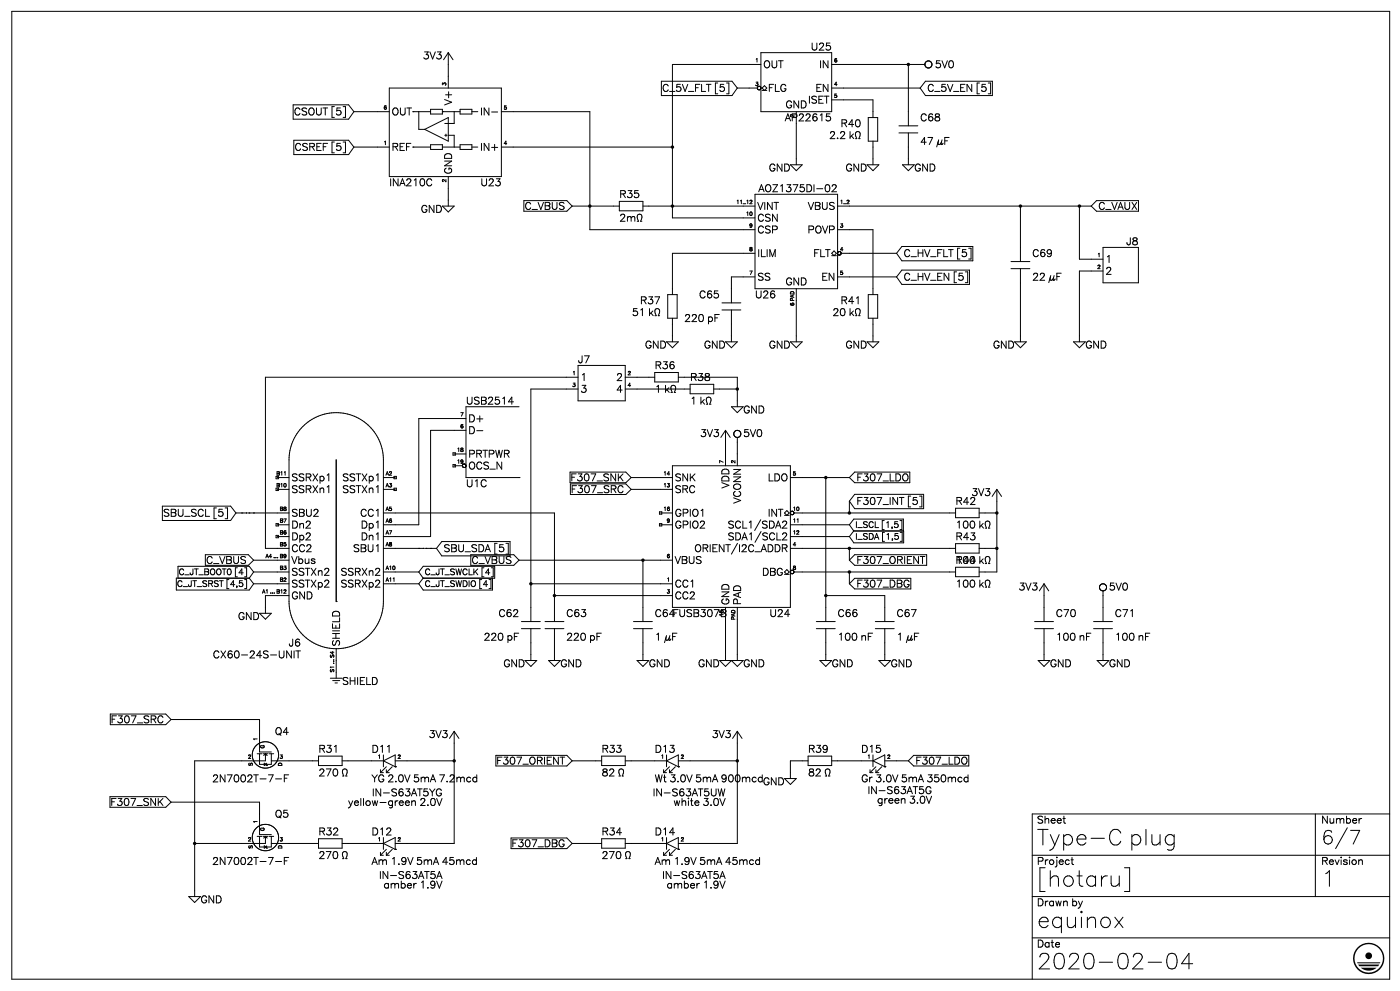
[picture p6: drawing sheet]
<svg xmlns="http://www.w3.org/2000/svg" width="297mm" height="210mm" viewBox="0 0 297 210" stroke-linecap="round" stroke-linejoin="round" font-family="sans-serif">
<g fill="none" stroke="#000" stroke-width=".21">
<path d="M2.5 2.4h292v205h-292zM82.5 18.7h23.7v18.7h-23.7zM95 11.2v7.5M95 11.2l-1 1.5M95 11.2l1 1.5M140.2 17.2h14.9l1.1 1.5M156.2 18.7h4.3M156.2 18.7l-1.1 1.5h-14.9M160.5 18.8h.1M160.5 18.8l.2 .2M160.7 19h.1M160.8 19h.1"/>
<path d="M160.9 18.3h-.1M160.9 18.3h.1M160.9 18.3h.2M160.9 19h.1M161 19h-.1M161 19h.1M161.1 18.3h.1M161.1 19h-.1M161.1 18.3l.1 .1M161.1 19h.1M161.1 18.9v.1M161.2 18.4h.1"/>
<path d="M161.2 18.9h-.1M161.2 18.4v.1M161.2 18.5h.1M161.2 18.8v.1M161.2 18.5v.3M161.2 18.8h.1M161.3 11.2h14.9v12.5h-14.9zM161.3 13.7h-18.8v32.5h17.5M161.5 19.2h1M162 18.2l-.5 .5 .5 .5M176.2 18.7h18.8M176.2 13.7h19.8"/>
<path d="M192.5 13.7v13M195 18.7l1.1 1.5h14.2M196 13.7a.75 .75 0 0 0 1.2 .6M197.2 13a.75 .75 0 0 0-1.2 .7M210.3 17.2h-14.2l-1.1 1.5M62.1 22.2h11.8l1.1 1.5M62.3 29.7h11.6l1.1 1.5M75 23.7h7.5M75 31.2h7.5M75 31.2l-1.1 1.5h-11.6M75 23.7l-1.1 1.5h-11.8M87.5 31.2h3.7"/>
<path d="M90 27.4l5-2.5v5zM91.2 23.7h-2.4v3.7h1.2M91.2 30.7h2.5v1h-2.5zM91.2 23.2h2.5v1h-2.5zM93.7 23.7h.1M93.7 23.7h3.8M94.2 26.2h.6M94.2 28.7h.6M94.5 28.4v.5M94.8 26.2h.1M95 28.7h1.3v2.5h1.2M95 37.4v6.3"/>
<path d="M96.3 23.7v2.5h-1.3M97.5 30.7h2.5v1h-2.5zM97.5 23.2h2.5v1h-2.5zM100 23.7h1.3M100 31.2h1.3M106.2 23.7h18.8v25h35M106.2 31.2h36.3M167.5 34.9h2.5l-1.3 1.3zM168.7 26.2v8.7M176.2 21.2h8.8v3.7M180.4 28.8l.5 .6M180.9 28.4l-.8 .7"/>
<path d="M181.4 28.1a1.38 1.38 0 0 0 .2 1.3h-.3M182.2 28.1a1.39 1.39 0 0 1-.2 1.3h.3M183.7 34.9h2.6l-1.3 1.3zM184 24.9h2v5h-2zM185 29.9v5M190.5 26.7h4M190.5 28.2h4M191.2 34.9h2.6l-1.3 1.3zM192.5 28.2v6.7M93.7 43.7h2.6l-1.3 1.2zM111 42.5h9.1l1.2 1.2M121.3 43.7h9.9"/>
<path d="M121.3 43.7l-1.2 1h-9.1M131.2 42.7h5v2h-5zM135.1 46.4l.2 .5h-.3M135.3 45.4h.3a.62 .62 0 0 1 .4 1l-.3 .5h.3M136.2 43.7h23.8M160 53.7h-17.5v8.7M160 41.2h17.5v20h-17.5zM160 58.7h-5v5.5M176.2 53.7l.6-.5 .5 .5-.5 .5zM176.2 54.2h1.1M177.5 43.7h53.8M177.5 48.7h7.5v13.7"/>
<path d="M177.5 58.7h12.5M177.5 53.7v.1M177.5 53.8h.1M177.5 53.8l.1 .1M177.6 53.9h.1M177.6 53.9l.1 .1M177.7 54h.1M177.8 54h.1M178.1 54h-.2M178.1 54h.1M178.1 53.9v.1M178.1 53.9h.1"/>
<path d="M178.2 53.9h-.1M178.2 53.9h.1M178.2 53.8v.1M178.2 53.8h.1M178.2 53.7v.1M178.3 53.7h11.7M190 53.7l1.1 1.5h15.1M190 58.7l1.1 1.5h14.3M205.4 57.2h-14.3l-1.1 1.5M206.2 52.2h-15.1l-1.1 1.5M214.3 55.4h3.9M214.3 56.9h3.9"/>
<path d="M216.2 43.7v11.7M216.2 56.9v15.5M228.7 43.7v11.2h5M231.3 43.7l1.1 1h8.9M233.7 52.4h7.5v7.5h-7.5zM233.7 57.4h-5v15M241.3 42.5h-8.9l-1.1 1.2M122.5 79.9h-66.2v36.3h4.9M122.5 77.4h10v7.5h-10zM132.5 79.9h6.2M137.9 66.3l.5 .6M138.4 65.9l-.8 .7"/>
<path d="M138.7 78.9h5v2h-5zM139 65.4a.99 .99 0 0 0 .1 1.5h-.3M139.6 65.4a1 1 0 0 1-.1 1.5h.3M141.3 72.4h2.4l-1.2 1.3zM141.5 62.4h2v5h-2zM142.5 67.4v5M143.7 79.9h12.5v6.3M153 64.2h4M153 65.7h4M153.8 72.4h2.4l-1.2 1.3zM155 65.7v6.7M167.5 72.4h2.5l-1.3 1.3z"/>
<path d="M168.7 61.2v11.2M180.4 66.3l.5 .6M180.9 65.9l-.8 .7M181.5 65.4a.99 .99 0 0 0 .1 1.5h-.3M182.1 65.4a1 1 0 0 1-.1 1.5h.3M183.7 72.4h2.6l-1.3 1.3zM184 62.4h2v5h-2zM185 67.4v5M215 72.4h2.5l-1.3 1.3zM227.5 72.4h2.5l-1.3 1.3zM96 98.4h.5v.5h-.5zM96.3 96.2h2.4"/>
<path d="M96.3 98.7h1.7M96.5 95.9h-.5v.5h.5M98.1 98.9l.2 .1M98.3 99h.1M98.3 98.3h.1M98.7 91.2h-7.5v22.5h-9.9M98.7 88.7h-9.9v22.5h-7.5M110 86.2h-11.3v15h11.3M120.8 100h11.8l1.2 1.2M122.5 82.4h-10v49.3M132.5 82.4h13.8M142.5 98.7h25v30h-25z"/>
<path d="M142.6 81.6h.2a.62 .62 0 0 1 .3 1l-.2 .5h.3M146.3 81.4h4.9v2h-4.9zM149.9 84.2l.4-.1a.62 .62 0 0 1 .3 1l-.2 .5h.3M151.2 82.4h5M153.8 91.2v7.5M153.8 91.2l-1.1 1.5M153.8 91.2l.9 1.5M155 86.2h2.5l-1.3 1.2zM156.2 92.7v6M156.6 91.2a.75 .75 0 0 0-1.1 .5 .75 .75 0 0 0 .7 1M156.6 92.6l-.4 .1M192.8 100h-11.7l-1.1 1.2"/>
<path d="M34.4 107.2h14.5l1.1 1.5M37.7 119.9h15.1l.9 1.3M43.5 117.5h9.1l1.1 1.2M50 108.7h2.2M50 108.7l-1.1 1.5h-14.5M51.3 108.7h.1M52.2 108.7h.1M52.8 108.7h.1M52.8 108.7h8.4M53.7 108.7h.1M53.7 118.7h7.5M53.7 118.7l-1.1 1h-9.1"/>
<path d="M58.5 110.9h.5v.5h-.5zM58.5 100.9v.5h.5v-.5M58.5 103.4v.5h.5v-.5M58.5 113.4h.5v.5h-.5zM58.7 101.2h2.5M58.7 113.7h2.5M58.7 111.2h2.5M58.7 103.7h2.5M81.3 101.2h2.5M81.3 116.2h8.4M81.3 108.7h36.2v23M81.3 103.7h2.5"/>
<path d="M83.5 100.9h.5v.5h-.5zM83.5 103.4h.5v.5h-.5zM88.8 116.2h.1M89.7 116.2h.1M90.3 116.2h.1M90.3 116.2h2.2M91.2 116.2h.1M92.5 116.2l1.1 1.5h14.5M99.8 117.5h9.1l1.1 1.2M104.8 119.9h-15.1l-.9 1.3M108.1 114.7h-14.5l-1.1 1.5M110 101.2h.1"/>
<path d="M110 118.7h32.5M110 118.7l-1.1 1h-9.1M120.9 102.5h11.7l1.2 1.2M133.8 101.2h8.7M133.8 103.7h8.7M133.8 101.2l-1.2 1h-11.8M133.8 103.7l-1.2 1h-11.7M136.2 118.7v13M139.8 108.4h.4v.5h-.4zM139.8 110.9h.4v.5h-.4zM140 108.7h2.5M140 111.2h2.5"/>
<path d="M166.3 108.7l.4-.5 .5 .5-.5 .5zM166.3 109.2h.9M167.5 101.2h12.5M167.5 116.2h35M167.5 113.7h12.5M167.5 111.2h12.5M167.5 108.7h.1M167.5 108.6v.1M167.5 108.7v.1M167.5 108.5v.1M167.5 108.5h.1M167.5 108.8h.1"/>
<path d="M167.5 108.8l.1 .1M167.6 108.9h.1M167.6 108.4l-.1 .1M167.6 108.9l.1 .1M167.7 109h.1M167.8 109h.1M167.9 109h.1M168.2 108.8l-.3 .2M168.2 108.8h.1M168.2 108.7h34.3M175 101.2v30.5M180 106.2v2.5"/>
<path d="M180 116.2v2.5M180 101.2l1.1 1h11.7M180 106.2l1.1 1.5h14.6M180 113.7l.9 1.3h10.6M180 118.7l1.1 1h15.3M180 111.2l.9 1.3h10.5M191.4 109.9h-10.5l-.9 1.3M191.5 112.4h-10.6l-.9 1.3M195.7 104.7h-14.6l-1.1 1.5M196.4 117.5h-15.3l-1.1 1.2M202.5 107.7h5v2h-5zM202.5 115.2h5v2h-5z"/>
<path d="M207.5 116.2h3.8M207.5 108.7h3.8M209 117.9h.4a.62 .62 0 0 1 .3 1l-.2 .5h.3M209 110.4h.4a.62 .62 0 0 1 .3 1l-.2 .5h.3M211.3 103.7v17.5h-3.8M211.3 103.7l-1.1 1.5M211.3 103.7l1 1.5M37.4 122.4h15.4l.9 1.3M45.6 137.9l-.3 .5 .1 .6 .2 .3M53.7 121.2h7.5M53.7 123.7h7.5M53.7 121.2l-.9 1.3h-15.1"/>
<path d="M53.7 123.7l-.9 1.3h-15.4M55 129.9h2.5l-1.2 1.3zM61.2 126.2h-4.9v3.7M61.2 127.4v-30a10 10 0 0 1 10-10 10 10 0 0 1 10.1 10v30a10 10 0 0 1-9.1 10M61.3 127.9a10 10 0 0 0 8 9.3M71.3 127.4h.1M71.3 137.4v6.3M81.3 121.2h7.5M81.3 123.7h7.5M88.8 121.2l.9 1.3h15.1M88.8 123.7l.9 1.3h14.7M104.4 122.4h-14.7l-.9 1.3"/>
<path d="M110.5 131.7h4M110.5 133.2h4M111.2 139.9h2.6l-1.3 1.3zM112.5 123.7h30M112.5 133.2v6.7M115.5 131.7h4M115.5 133.2h4M116.3 139.9h2.4l-1.2 1.3zM117.5 126.2h25M117.5 133.2v6.7M134.2 131.7h4.1M134.2 133.2h4.1"/>
<path d="M135 139.9h2.5l-1.3 1.3zM136.2 133.2v6.7M152.5 139.9h5l-1.3 1.3-1.2-1.3-1.2 1.3zM153.8 131.2v8.7M156.2 128.7v11.2M166.3 121.7h.9M166.7 120.7l.5 .5-.5 .5-.4-.5zM167.5 121.2h.1M167.5 121.2v.1M167.5 121.1v.1M167.5 121v.1M167.5 121.3h.1"/>
<path d="M167.5 121.3l.1 .1M167.6 120.9l-.1 .1M167.6 121.4h.1M167.6 121.4l.1 .1M167.7 121.5h.1M167.8 121.5h.1M167.9 121.5h.1M168.2 121.3l-.3 .2M168.2 121.3h.1M168.2 121.1v.1M168.2 121.2v.1M168.2 121.2h34.3"/>
<path d="M168.2 121.2h.1M173 131.7h4M173 133.2h4M173.8 139.9h2.4l-1.2 1.3zM175 133.2v6.7M175 126.2h12.5v5.5M180 121.2v2.5M180 123.7l1.1 1h11.9M185.5 131.7h4M185.5 133.2h4M186.3 139.9h2.4l-1.2 1.3zM187.5 133.2v6.7"/>
<path d="M193 122.5h-11.9l-1.1 1.2M202.5 120.2h5v2h-5zM209 122.9h.4a.62 .62 0 0 1 .3 1l-.2 .5h.3M219.2 131.7h4.1M219.2 133.2h4.1M220 139.9h2.5l-1.3 1.3zM221.2 123.7v8M221.2 133.2v6.7M221.2 123.7l-.9 1.5M221.2 123.7l1 1.5M231.7 131.7h4.1M231.7 133.2h4.1"/>
<path d="M232.5 139.9h2.5l-1.3 1.3zM233.7 125.2v6.5M233.7 133.2v6.7M234.2 123.8a.75 .75 0 0 0-1.2 .4 .75 .75 0 0 0 .7 1M234.2 125l-.5 .2M23.4 151.2h11.7l1.2 1.2M36.3 152.4h18.7v6.9h2.5M36.3 152.4l-1.2 1.1h-11.7M54.5 159.7h1M54.5 157.7a2.79 2.79 0 0 0-1 2M54.8 157.5a2.8 2.8 0 0 1 4.2 2.2M55 159.7v2.2h2.5v-2.2"/>
<path d="M55.7 159.7h1M56.3 159.9h.1M56.3 159.7v1.5h-15.1v28.7M56.3 159.7l-.4 .3M56.3 159.7l.3 .3M57 159.7h1M70 143.7h2.5M70.5 144.2h1.5M71 144.7h.5M81.3 159.9v2.5M96.3 154.9v23.8h-12.5M96.3 154.9l-1.1 1.5"/>
<path d="M96.3 154.9l.9 1.5M105.1 160h15l1.2 1.2M141.3 159.9v2.5M156.2 154.9v23.8h-12.5M156.2 154.9l-.9 1.5M156.2 154.9l1 1.5M185 159.9v2.5M205.3 160h-11.7l-1.1 1.2M23.3 168.7h11.8l1.2 1.2M36.3 169.9h18.7v6.9h2.5M36.3 169.9l-1.2 1.1h-11.8M45.3 164.5l.2-.4 .5 .1 .1 .2-.2 .5-.7 .7h1"/>
<path d="M53.5 176.9a2.8 2.8 0 0 1 2.8-2.3 2.8 2.8 0 0 1 2.7 2.3M53.6 178.1a2.79 2.79 0 0 0 4.8 1.1M53.6 160.6a2.79 2.79 0 0 0 4.8 1.1M54.5 177.2h1M55 177.2v2.2h2.5v-2.2M55.7 177.2h1M56 179.2l.5 .2-.5 .3zM56 161.7l.5 .2-.5 .3zM56.3 177.4h.1M56.3 177.2v1.5h-15.1M56.3 177.2l-.4 .3M56.3 177.2l.3 .3"/>
<path d="M56.5 179.7h.1M56.5 162.2h.1M56.5 161.7v.5M56.5 179.2v.5M57 177.2h1M57.5 178.7h10M57.5 161.2h10M58.7 161.3l-.1 .1M58.8 178.5l-.1 .3M67.5 160.2h5v2h-5zM67.5 177.7h5v2h-5zM72.5 178.7h8.8"/>
<path d="M72.5 161.2h8.8M72.6 164.4h.3a1.15 1.15 0 0 1-.1-1.5h.3a.62 .62 0 0 1 .4 1l-.2 .5h.3M81.3 177.4v2.5M81.3 161.2l2.5-1.3v2.5M81.3 178.7l2.5-1.3v2.5M81.3 178.7l2.5 1.2M81.3 161.2l2.5 1.2M81.9 179.9l-1.3 1.3v-.7M81.9 162.4l-1.3 1.3v-.7M83.1 179.9l-1.2 1.3v-.7M83.1 162.4l-1.2 1.3v-.7M83.8 179.9h.1"/>
<path d="M83.8 162.4h.1M83.8 161.2h12.5M108.3 177.5h11.8l1.2 1.2M121.3 178.7h6.2M121.3 161.2h6.2M121.3 178.7l-1.2 1h-11.8M121.3 161.2l-1.2 1h-15M127.5 160.2h5v2h-5zM127.5 177.7h5v2h-5zM131.1 164.4h.3a1.15 1.15 0 0 1 0-1.5h.3a.62 .62 0 0 1 .4 1l-.2 .5h.2M132.5 178.7h8.8M132.5 161.2h8.8"/>
<path d="M141.3 161.2l2.4-1.3v2.5M141.3 178.7l2.4-1.3v2.5M141.3 177.4v2.5M141.3 178.7l2.4 1.2M141.3 161.2l2.4 1.2M141.9 179.9l-1.3 1.3v-.7M141.9 162.4l-1.3 1.3v-.7M143.1 179.9l-1.2 1.3v-.7M143.1 162.4l-1.2 1.3v-.7M143.7 179.9h.1M143.7 162.4h.1M143.7 161.2h12.5"/>
<path d="M166.3 164.9h2.4l-1.2 1.3zM171.2 160.2h5v2h-5zM171.2 161.2h-3.7v3.7M174.9 164.4h.3a1.15 1.15 0 0 1-.1-1.5h.4a.62 .62 0 0 1 .3 1l-.2 .5h.3M176.2 161.2h8.8M185 161.2l2.5-1.3v2.5M185 161.2l2.5 1.2M185.6 162.4l-1.2 1.3v-.7M186.9 162.4l-1.3 1.3v-.7M187.5 162.4h.1M187.5 161.2h5M192.5 161.2l1.1 1h11.7"/>
<path d="M278.7 172.4v17.5M286.2 175.9h1.9l-1.3 2.9M294.5 172.4h-75.7v35M40 189.9h2.5l-1.3 1.3zM45.3 182l.2-.4 .5 .1 .1 .2-.2 .5-.7 .7h1M72.6 181.9h.3a1.15 1.15 0 0 1-.1-1.5h.3a.62 .62 0 0 1 .4 1l-.2 .5h.3M132.6 181.9h.3a1.15 1.15 0 0 1-.1-1.5h.3a.62 .62 0 0 1 .4 1l-.2 .5h.3M218.8 189.9h75.7M218.8 181.2h75.7M218.8 198.7h75.7M238.3 183.8h1.1v5h-1.1M247.7 202.1a1.07 1.07 0 0 1 1.6 .5 2.72 2.72 0 0 1-.3 2.5l-.5 .1-.8-.1"/>
<path d="M252.8 204.1h-2.4l1.6-2.2v3.3"/>
</g>
<g fill="#000">
<path d="M287.7 200.7a3.3 3.3 0 0 1 2.4-1v.3a3 3 0 0 0-2.8 4.3 3 3 0 0 0 5.1 .5 3 3 0 0 0-1.7-4.8h-.6v-.3a3.3 3.3 0 0 1 3.2 4.2 3.3 3.3 0 0 1-4.9 2 3.3 3.3 0 0 1-.7-5.2zM288.4 205h3.3a2.59 2.59 0 0 1-3.3 0zM287.8 204.3h4.5l-.3 .4h-3.9zM287.6 203.8h4.9l-.1 .2h-4.7z"/>
<circle cx="52.2" cy="108.7" r=".12"/>
<circle cx="52.7" cy="108.7" r=".12"/>
<circle cx="89.7" cy="116.2" r=".12"/>
<circle cx="90.2" cy="116.2" r=".12"/>
<circle cx="290.1" cy="202.4" r=".71"/>
</g>
<g fill="none" stroke="#000" stroke-width=".75">
<path d="M192.5 13.7h.1M142.5 31.2h.1M125 43.7h.1M142.5 43.7h.1M216.2 43.7h.1M228.7 43.7h.1M156.2 82.4h.1M136.2 118.7h.1M175 101.2h.1M180 108.7h.1M180 116.2h.1M211.3 108.7h.1"/>
<path d="M211.3 116.2h.1M112.5 123.7h.1M117.5 126.2h.1M175 126.2h.1M180 121.2h.1M41.2 178.7h.1M96.3 161.2h.1M156.2 161.2h.1"/>
</g>
<path d="M71.3 97.4v30" fill="none" stroke="#000" stroke-width=".3"/>
<g font-size="5.3">
<text x="219.4" y="179.1">Type-C plug</text>
<text x="219.4" y="187.9">[hotaru]</text>
<text x="279.8" y="187.9">1</text>
<text x="219.4" y="196.7">equinox</text>
<text x="219.4" y="205.6">2020-02-04</text>
</g>
<text font-size="4.6" x="279.8" y="178.9">6/7</text>
<g font-size="2.4">
<text x="171.8" y="11">U25</text>
<text x="89.3" y="12.7">3V3</text>
<text x="161.6" y="14.5">OUT</text>
<text x="173.2" y="14.5">IN</text>
<text x="197.9" y="14.5">5V0</text>
<text x="95.6" y="22.2" transform="rotate(-90 95.6 22.2)">V+</text>
<text x="139.7" y="19.4">C_5V_FLT [5]</text>
<text x="162.6" y="19.4">FLG</text>
<text x="165.8" y="23">GND</text>
<text x="170.4" y="21.9">ISET</text>
<text x="172.2" y="19.4">EN</text>
<text x="196.5" y="19.4">C_5V_EN [5]</text>
<text x="61.7" y="24.7">CSOUT [5]</text>
<text x="82.9" y="24.7">OUT</text>
<text x="102.3" y="24.7">IN-</text>
<text x="166.2" y="25.8">AP22615</text>
<text x="174.6" y="29.7">2.2 k</text>
<text x="177.8" y="27.2">R40</text>
<text x="194.7" y="25.8">C68</text>
<text x="61.7" y="32.1">CSREF [5]</text>
<text x="82.9" y="32.1">REF</text>
<text x="101.6" y="32.1">IN+</text>
<text x="194.7" y="30.7">47 µF</text>
<text x="82.2" y="39.6">INA210C</text>
<text x="95.6" y="37" transform="rotate(-90 95.6 37)">GND</text>
<text x="101.6" y="39.6">U23</text>
<text x="161.2" y="41">AOZ1375DI-02</text>
<text x="161.9" y="36.4">GND</text>
<text x="178.2" y="36.4">GND</text>
<text x="193.7" y="36.4">GND</text>
<text x="88.2" y="45.2">GND</text>
<text x="110.1" y="44.5">C_VBUS</text>
<text x="131.2" y="47">2m</text>
<text x="131.2" y="42">R35</text>
<text x="160.2" y="44.5">VINT</text>
<text x="160.2" y="47">CSN</text>
<text x="170.4" y="44.5">VBUS</text>
<text x="232.5" y="44.5">C_VAUX</text>
<text x="160.2" y="49.4">CSP</text>
<text x="170" y="49.4">POVP</text>
<text x="238.5" y="51.9">J8</text>
<text x="160.2" y="54.7">ILIM</text>
<text x="160.2" y="59.7">SS</text>
<text x="171.4" y="54.7">FLT</text>
<text x="173.6" y="59.7">EN</text>
<text x="191.2" y="54.7">C_HV_FLT [5]</text>
<text x="191.2" y="59.7">C_HV_EN [5]</text>
<text x="218.7" y="59.7">22 µF</text>
<text x="218.7" y="54.7">C69</text>
<text x="234.2" y="58.3">2</text>
<text x="234.2" y="55.8">1</text>
<text x="135.5" y="64.6">R37</text>
<text x="147.8" y="63.2">C65</text>
<text x="159.8" y="63.2">U26</text>
<text x="165.8" y="60.7">GND</text>
<text x="177.8" y="64.6">R41</text>
<text x="132.6" y="67.1">51 k</text>
<text x="145" y="68.5">220 pF</text>
<text x="175" y="67.1">20 k</text>
<text x="122.4" y="77">J7</text>
<text x="135.8" y="74.1">GND</text>
<text x="148.2" y="74.1">GND</text>
<text x="161.9" y="74.1">GND</text>
<text x="178.2" y="74.1">GND</text>
<text x="209.5" y="74.1">GND</text>
<text x="229.7" y="74.1">GND</text>
<text x="122.8" y="80.8">1</text>
<text x="122.8" y="83.3">3</text>
<text x="130.5" y="80.8">2</text>
<text x="130.5" y="83.3">4</text>
<text x="138.6" y="83.3">1 k</text>
<text x="138.6" y="78.4">R36</text>
<text x="146" y="80.8">R38</text>
<text x="98.4" y="85.8">USB2514</text>
<text x="99.1" y="89.7">D+</text>
<text x="146" y="85.8">1 k</text>
<text x="157.3" y="87.5">GND</text>
<text x="99.1" y="92.1">D-</text>
<text x="148.2" y="92.8">3V3</text>
<text x="157.3" y="92.8">5V0</text>
<text x="61.7" y="102">SSRXp1</text>
<text x="71.6" y="102">SSTXp1</text>
<text x="99.1" y="97.1">PRTPWR</text>
<text x="99.1" y="99.5">OCS_N</text>
<text x="120.3" y="102">F307_SNK</text>
<text x="142.9" y="102">SNK</text>
<text x="161.9" y="102">LDO</text>
<text x="181.3" y="102">F307_LDO</text>
<text x="61.7" y="104.5">SSRXn1</text>
<text x="71.6" y="104.5">SSTXn1</text>
<text x="98.4" y="103.4">U1C</text>
<text x="120.3" y="104.5">F307_SRC</text>
<text x="142.9" y="104.5">SRC</text>
<text x="154.2" y="104.4" transform="rotate(-90 154.2 104.4)">VDD</text>
<text x="156.7" y="108" transform="rotate(-90 156.7 108)">VCONN</text>
<text x="181.3" y="106.9">F307_INT [5]</text>
<text x="202.5" y="106.9">R42</text>
<text x="205.7" y="105.2">3V3</text>
<text x="34.2" y="109.4">SBU_SCL [5]</text>
<text x="61.7" y="109.4">SBU2</text>
<text x="61.7" y="112.2">Dn2</text>
<text x="75.8" y="109.4">CC1</text>
<text x="76.2" y="112.2">Dp1</text>
<text x="142.9" y="109.4">GPIO1</text>
<text x="142.9" y="112.2">GPIO2</text>
<text x="153.8" y="112.2">SCL1/SDA2</text>
<text x="161.9" y="109.4">INT</text>
<text x="202.5" y="112.2">100 k</text>
<text x="42.3" y="119.6">C_VBUS</text>
<text x="61.7" y="119.6">Vbus</text>
<text x="61.7" y="117.2">CC2</text>
<text x="61.7" y="114.7">Dp2</text>
<text x="74.4" y="117.2">SBU1</text>
<text x="76.2" y="114.7">Dn1</text>
<text x="93.8" y="117.2">SBU_SDA [5]</text>
<text x="98.8" y="119.6">C_VBUS</text>
<text x="142.9" y="119.6">VBUS</text>
<text x="145.3" y="117.2">ORIENT/I2C_ADDR</text>
<text x="153.8" y="114.7">SDA1/SCL2</text>
<text x="181.3" y="119.6">F307_ORIENT</text>
<text x="202.5" y="119.6">100 k</text>
<text x="202.5" y="114.7">R43</text>
<text x="202.5" y="119.6">R44</text>
<text x="61.7" y="122.1">SSTXn2</text>
<text x="61.7" y="124.6">SSTXp2</text>
<text x="71.3" y="124.6">SSRXp2</text>
<text x="71.3" y="122.1">SSRXn2</text>
<text x="142.9" y="124.6">CC1</text>
<text x="160.5" y="122.1">DBG</text>
<text x="181.3" y="124.6">F307_DBG</text>
<text x="202.5" y="124.6">100 k</text>
<text x="215.5" y="125.3">3V3</text>
<text x="234.9" y="125.3">5V0</text>
<text x="49.4" y="131.3">GND</text>
<text x="61.7" y="127">GND</text>
<text x="105.5" y="130.9">C62</text>
<text x="119.9" y="130.9">C63</text>
<text x="138.6" y="130.9">C64FUSB307B</text>
<text x="142.9" y="127">CC2</text>
<text x="154.2" y="128.4" transform="rotate(-90 154.2 128.4)">GND</text>
<text x="156.7" y="128.4" transform="rotate(-90 156.7 128.4)">PAD</text>
<text x="163" y="130.9">U24</text>
<text x="177.4" y="130.9">C66</text>
<text x="189.8" y="130.9">C67</text>
<text x="223.7" y="130.9">C70</text>
<text x="236" y="130.9">C71</text>
<text x="61" y="136.9">J6</text>
<text x="71.7" y="137.2" transform="rotate(-90 71.7 137.2)">SHIELD</text>
<text x="102.3" y="135.9">220 pF</text>
<text x="119.9" y="135.9">220 pF</text>
<text x="138.6" y="135.9">1 µF</text>
<text x="177.4" y="135.9">100 nF</text>
<text x="189.8" y="135.9">1 µF</text>
<text x="223.7" y="135.9">100 nF</text>
<text x="236" y="135.9">100 nF</text>
<text x="46.2" y="139.7">CX60-24S-UNIT</text>
<text x="105.8" y="141.5">GND</text>
<text x="118.5" y="141.5">GND</text>
<text x="137.2" y="141.5">GND</text>
<text x="147.1" y="141.5">GND</text>
<text x="157.3" y="141.5">GND</text>
<text x="176" y="141.5">GND</text>
<text x="188.7" y="141.5">GND</text>
<text x="222.2" y="141.5">GND</text>
<text x="234.9" y="141.5">GND</text>
<text x="72.3" y="145">SHIELD</text>
<text x="22.6" y="153.5">F307_SRC</text>
<text x="57.9" y="156">Q4</text>
<text x="67.4" y="159.5">R31</text>
<text x="78.7" y="159.5">D11</text>
<text x="90.7" y="156.3">3V3</text>
<text x="103.7" y="162">F307_ORIENT</text>
<text x="127.4" y="159.5">R33</text>
<text x="138.6" y="159.5">D13</text>
<text x="150.6" y="156.3">3V3</text>
<text x="171.1" y="159.5">R39</text>
<text x="182.4" y="159.5">D15</text>
<text x="193.7" y="162">F307_LDO</text>
<text x="46.9" y="165.9">2N7002T-7-F</text>
<text x="67.4" y="164.4">270</text>
<text x="78.7" y="165.9">YG 2.0V 5mA 7.2mcd</text>
<text x="127.4" y="164.4">82</text>
<text x="138.6" y="165.9">Wt 3.0V 5mA 900mcd</text>
<text x="160.9" y="166.6">GND</text>
<text x="171.1" y="164.4">82</text>
<text x="182.4" y="165.9">Gr 3.0V 5mA 350mcd</text>
<text x="22.9" y="170.8">F307_SNK</text>
<text x="57.9" y="173.3">Q5</text>
<text x="74.4" y="170.8">yellow-green 2.0V</text>
<text x="78.3" y="168.7">IN-S63AT5YG</text>
<text x="137.6" y="168.7">IN-S63AT5UW</text>
<text x="142.5" y="170.8">white 3.0V</text>
<text x="183.4" y="168.3">IN-S63AT5G</text>
<text x="185.6" y="170.4">green 3.0V</text>
<text x="67.4" y="177.1">R32</text>
<text x="78.7" y="177.1">D12</text>
<text x="107.6" y="179.6">F307_DBG</text>
<text x="127.4" y="177.1">R34</text>
<text x="138.6" y="177.1">D14</text>
<text x="219.4" y="174.7">Sheet</text>
<text x="279.8" y="174.7">Number</text>
<text x="46.9" y="183.5">2N7002T-7-F</text>
<text x="67.4" y="182.1">270</text>
<text x="78.7" y="183.5">Am 1.9V 5mA 45mcd</text>
<text x="127.4" y="182.1">270</text>
<text x="138.6" y="183.5">Am 1.9V 5mA 45mcd</text>
<text x="219.4" y="183.5">Project</text>
<text x="279.8" y="183.5">Revision</text>
<text x="42.3" y="191.6">GND</text>
<text x="80.1" y="186.3">IN-S63AT5A</text>
<text x="81.1" y="188.4">amber 1.9V</text>
<text x="140.1" y="186.3">IN-S63AT5A</text>
<text x="141.1" y="188.4">amber 1.9V</text>
<text x="219.4" y="192">Drawn by</text>
<text x="219.4" y="200.8">Date</text>
</g>
<g font-size="2">
<text x="181" y="112.1">I_SCL [1,5]</text>
<text x="181" y="114.6">I_SDA [1,5]</text>
<text x="36.7" y="124.5">C_JT_SRST [4,5]</text>
<text x="37" y="122">C_JT_BOOT0 [4]</text>
<text x="90" y="122">C_JT_SWCLK [4]</text>
<text x="90" y="124.5">C_JT_SWDIO [4]</text>
</g>
<g font-size="1.2">
<text x="159.8" y="13.4">1</text>
<text x="176.7" y="13.4">6</text>
<text x="81.1" y="23.3">6</text>
<text x="94.2" y="18.3" transform="rotate(-90 94.2 18.3)">3</text>
<text x="106.5" y="23.3">5</text>
<text x="159.8" y="18.4">3</text>
<text x="176.7" y="18.4">4</text>
<text x="176.7" y="20.8">5</text>
<text x="167.9" y="25" transform="rotate(-90 167.9 25)">2</text>
<text x="81.1" y="30.7">1</text>
<text x="106.5" y="30.7">4</text>
<text x="94.2" y="38.8" transform="rotate(-90 94.2 38.8)">2</text>
<text x="155.9" y="43.4">11_12</text>
<text x="158" y="45.9">10</text>
<text x="177.8" y="43.4">1_2</text>
<text x="158.7" y="48.4">9</text>
<text x="158.7" y="53.3">8</text>
<text x="177.8" y="48.4">3</text>
<text x="177.8" y="53.3">4</text>
<text x="158.7" y="58.2">7</text>
<text x="177.8" y="58.2">5</text>
<text x="232.5" y="57.2">2</text>
<text x="232.5" y="54.7">1</text>
<text x="167.9" y="65.3" transform="rotate(-90 167.9 65.3)">6 PAD</text>
<text x="121" y="79.7">1</text>
<text x="121" y="82.2">3</text>
<text x="133" y="79.7">2</text>
<text x="133" y="82.2">4</text>
<text x="97.4" y="88.2">7</text>
<text x="96.7" y="96">18</text>
<text x="97.4" y="90.7">6</text>
<text x="58.6" y="100.9">B11</text>
<text x="81.5" y="100.9">A2</text>
<text x="96.7" y="98.4">19</text>
<text x="140.4" y="100.9">14</text>
<text x="153.1" y="98.4" transform="rotate(-90 153.1 98.4)">7</text>
<text x="155.6" y="98.4" transform="rotate(-90 155.6 98.4)">2</text>
<text x="167.9" y="100.9">5</text>
<text x="58.6" y="103.4">B10</text>
<text x="81.5" y="103.4">A3</text>
<text x="140.4" y="103.4">13</text>
<text x="59.3" y="108.3">B8</text>
<text x="59.3" y="110.8">B7</text>
<text x="59.3" y="113.3">B6</text>
<text x="81.5" y="110.8">A6</text>
<text x="81.5" y="108.3">A5</text>
<text x="81.5" y="113.3">A7</text>
<text x="140.4" y="108.3">16</text>
<text x="141.1" y="110.8">9</text>
<text x="167.9" y="113.3">12</text>
<text x="167.9" y="110.8">11</text>
<text x="167.9" y="108.3">10</text>
<text x="56.1" y="118.2">A4 ... B9</text>
<text x="59.3" y="115.7">B5</text>
<text x="81.5" y="115.7">A8</text>
<text x="141.1" y="118.2">6</text>
<text x="167.9" y="115.7">4</text>
<text x="55.4" y="126">A1 ... B12</text>
<text x="59.3" y="120.7">B3</text>
<text x="59.3" y="123.5">B2</text>
<text x="81.5" y="123.5">A11</text>
<text x="81.5" y="120.7">A10</text>
<text x="141.1" y="123.5">1</text>
<text x="141.1" y="126">3</text>
<text x="167.9" y="120.7">8</text>
<text x="153.1" y="130.5" transform="rotate(-90 153.1 130.5)">15</text>
<text x="155.6" y="131.9" transform="rotate(-90 155.6 131.9)">PAD</text>
<text x="70.6" y="142.5" transform="rotate(-90 70.6 142.5)">S1 ... S4</text>
<text x="52.6" y="160.9">2</text>
<text x="54.4" y="157" transform="rotate(-90 54.4 157)">1</text>
<text x="55.8" y="158.8" transform="rotate(-90 55.8 158.8)">G</text>
<text x="58.9" y="160.9">3</text>
<text x="80.1" y="160.9">1</text>
<text x="84" y="160.9">2</text>
<text x="140.1" y="160.9">1</text>
<text x="143.9" y="160.9">2</text>
<text x="183.8" y="160.9">1</text>
<text x="187.7" y="160.9">2</text>
<text x="53.3" y="162.6" transform="rotate(-90 53.3 162.6)">S</text>
<text x="59.6" y="162.6" transform="rotate(-90 59.6 162.6)">D</text>
<text x="52.6" y="178.2">2</text>
<text x="53.3" y="179.9" transform="rotate(-90 53.3 179.9)">S</text>
<text x="54.4" y="174.6" transform="rotate(-90 54.4 174.6)">1</text>
<text x="55.8" y="176.4" transform="rotate(-90 55.8 176.4)">G</text>
<text x="58.9" y="178.2">3</text>
<text x="59.6" y="179.9" transform="rotate(-90 59.6 179.9)">D</text>
<text x="80.1" y="178.2">1</text>
<text x="84" y="178.2">2</text>
<text x="140.1" y="178.2">1</text>
<text x="143.9" y="178.2">2</text>
</g>
</svg>
